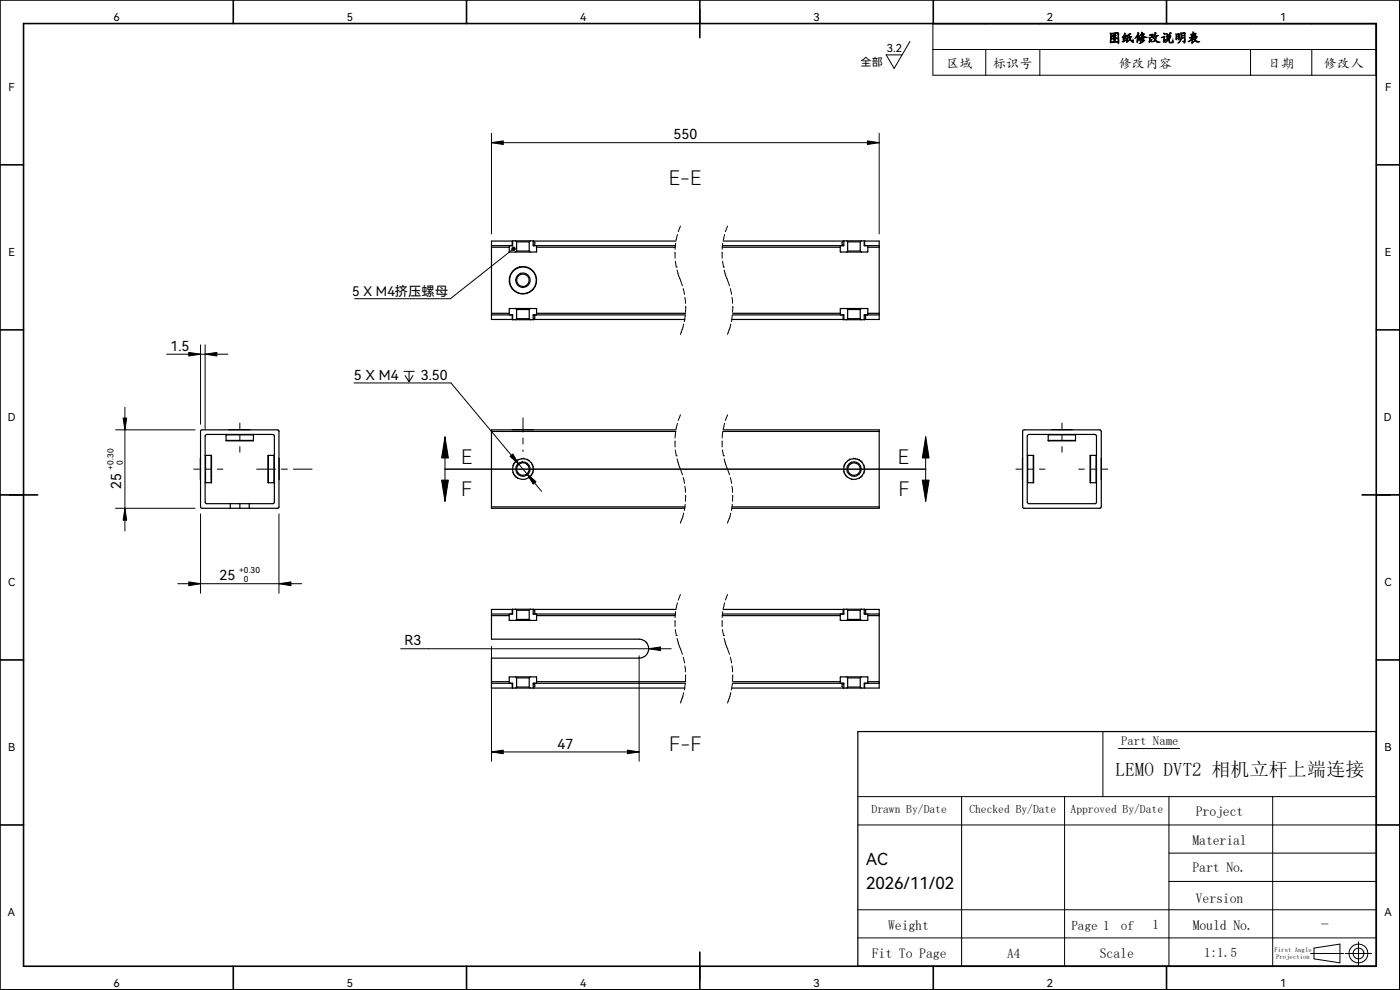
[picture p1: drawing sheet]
<svg xmlns="http://www.w3.org/2000/svg" width="297mm" height="210mm" viewBox="0 0 297 210" stroke-linecap="round" stroke-linejoin="round" font-family="sans-serif">
<g fill="none" stroke="#000" stroke-width=".34">
<path d="M0 0h297v210h-297zM5 5h287v200h-287zM49.5 0v5M99 0v5M148.5 0v8M198 0v5M247.5 0v5M0 35h5M292 35h5M0 70h5M292 70h5M0 105h8"/>
<path d="M289 105h8M0 140h5M292 140h5M0 175h5M292 175h5M49.5 205v5M99 205v5M148.5 202v8M198 205v5M247.5 205v5"/>
</g>
<g fill="none" stroke="#000" stroke-width=".21">
<path d="M193 8.8l-3.3 5.7-1.7-2.9h3.3M197.9 5.1h94v10.9h-94zM197.9 10.5h94M209.1 10.5v5.5M220.6 10.5v5.5M265.3 10.5v5.5M278.3 10.5v5.5M104.3 28.3v21.3M104.3 30.3h82.2M186.5 28.3v21.3M108.9 52.8l-13.4 10.6h-20.3M143.2 53.5v1.3"/>
<path d="M143.3 55.4l.2 1.2M143.3 51.6l-.1 1.3M143.5 56.6h.1M143.6 57.3l1.2 3.3M143.7 49.7l-.3 1.3M144.4 48l-.5 1.1M153.2 53.5v1.3M153.3 55.4l.2 1.2M153.3 51.6l-.1 1.3M153.5 56.6h.1M153.6 57.3l1.2 3.3M153.7 49.7l-.2 1.3"/>
<path d="M154.3 48l-.4 1.1M35.3 75.1h13M42.5 73.2v16.8M43.5 73.2v17.8M85.7 78.8h2.2M85.9 79.7l.9 1.3M86.8 78.8v2.2M87.6 79.7l-.8 1.3M144.9 61.2l.3 1.2M145 68.7l-.6 2.3M145.3 63.1l.1 1.2M145.4 66.9l-.2 1.3"/>
<path d="M145.5 65l-.1 1.3M154.9 61.2l.3 1.2M155 68.7l-.7 2.3M155.3 63.1l.1 1.2M155.4 66.9l-.2 1.3M155.4 65v1.3M24.5 91.2h16.9M26.5 86.4v26.2M41.1 99.5h1.2M43.6 99.5h1.2M46.1 99.5h1.2M50.9 89.7v1.2"/>
<path d="M50.9 92.2v1.3M50.9 94.7v1.2M54.4 99.5h4M59.7 99.5h1.3M62.2 99.5h4M75.1 81.2h20.6l19.2 23M94.4 99.5h102M94.4 92.7v13.6M111 88.6v3.1M111 92.9v1.3M111 95.5v.3M143.2 93.6v1.2"/>
<path d="M143.3 95.5l.2 1.2M143.3 91.7l-.1 1.2M143.5 96.7h.1M143.6 97.3l1.2 3.4M143.7 89.8l-.3 1.2M144.4 88l-.5 1.2M153.2 93.6v1.2M153.2 95.5l.3 1.2M153.3 91.7l-.1 1.2M153.5 96.7h.1M153.6 97.3l1.2 3.4M153.7 89.8l-.3 1.2"/>
<path d="M154.3 88l-.4 1.2M196.4 92.7v13.6M215.5 99.5h1.2M218 99.5h1.2M220.5 99.5h1.2M225.3 89.7v1.2M225.3 92.2v1.3M225.3 94.7v1.2M228.9 99.5h1.1M231.3 99.5h1.3M233.8 99.5h1.2M24.5 107.8h16.9"/>
<path d="M42.5 109v16.9M59.2 109v16.9M144.9 101.3l.3 1.2M145 108.8l-.6 2.2M145.3 103.2l.1 1.2M145.4 107l-.2 1.2M145.5 105.1l-.1 1.2M154.9 101.3l.3 1.2M155 108.8l-.7 2.2M155.3 103.2l.1 1.2M155.4 107l-.2 1.2M155.4 105.1v1.2"/>
<path d="M37.7 123.8h26.3M85 137.6h57.4M104.3 137.1v24.4M135.6 139.1v22.4M137 136.2l.2 .2M143.2 131.7v1.2M143.3 133.6l.2 1.2M143.3 129.8l-.1 1.2M143.5 134.8h.1M143.6 135.4l1.2 3.4M143.7 127.9l-.3 1.2M144.4 126.1l-.5 1.2"/>
<path d="M144.9 139.4l.3 1.2M153.2 131.7v1.2M153.2 133.6l.3 1.2M153.3 129.8l-.1 1.2M153.5 134.8h.1M153.6 135.4l1.2 3.4M153.7 127.9l-.3 1.2M154.3 126.1l-.4 1.2M154.9 139.4l.3 1.2M104.3 159.5h31.3M145 146.9l-.6 2.2M145.3 141.3l.1 1.2"/>
<path d="M145.4 145.1l-.2 1.2M145.5 143.2l-.1 1.2M155 146.9l-.7 2.2M155.3 141.3l.1 1.2M155.4 145.1l-.2 1.2M155.4 143.2v1.2M234 155.2v13.8M237.3 158.8h13M182 169h110M182 175h110M204 169v36M225.8 169v36"/>
<path d="M248 169v36M270 169v36M182 193h110M182 199h110M248 187h44M248 181h44M288.2 199.8v4.9M182 205h110M278 202.3h7M278.8 201.1l5.5-.8v4l-5.5-.9zM285.4 202.3h5.6"/>
<circle cx="288.2" cy="202.3" r="2"/>
<circle cx="288.2" cy="202.3" r="1.15"/>
</g>
<g fill="none" stroke="#000" stroke-width=".25">
<path d="M104.3 51.1h4.5v1h-4.5zM104.3 52.5v14M104.3 52.5h3.7M104.3 52.1v.4M108.1 52.1l-.1 1.3 1.4 .1M108.7 52h.1M109.4 53.5h3.1M109.4 51.1h-.7v1M109.4 51.1l.2 .2M109.4 51.1h3.1M109.6 51.3h2.7M109.6 51.3v2"/>
<path d="M109.6 53.3l-.2 .2M109.6 53.3h2.7M112.3 51.3v2M112.3 53.3l.2 .2M112.5 51.1h.7l.3 .3v.6h-.3v.1M112.5 51.1l-.2 .2M113.8 52.1v1.3l-1.3 .1M113.8 52.5h29.5M143.4 51.1h-30.3v1h30.2M153.2 52.5h25.1M153.4 51.1h25.6v1h-25.7M178.4 52.1l-.1 1.3 1.4 .1"/>
<path d="M179.7 51.1h3M179.7 53.5h3M179.7 51.1h-.8l-.3 .3v.6h.3v.1M179.7 51.1l.1 .2M179.8 51.3v2M179.8 53.3l-.1 .2M179.8 51.3h2.7M179.8 53.3h2.7M182.5 51.3v2M182.5 53.3l.2 .2M182.7 51.1h.7M182.7 51.1l-.2 .2"/>
<path d="M183.3 51.1h3.2v1h-3.2zM183.4 51.1v.9M183.5 52v.1M184 52.1l.1 1.3-1.4 .1M184.1 52.5h2.4M186.5 52.5v14M186.5 52.1v.4M104.3 66.8h4.5v1h-4.5zM104.3 66.5h3.7M104.3 66.5v.3M108.7 66.8v1h.7M108.7 66.9h.1"/>
<path d="M109.4 67.8h3.1M109.4 65.4h-1.4l.1 1.4M109.4 65.4l.2 .3M109.4 65.4h3.1M109.6 65.7h2.7M109.6 67.6l-.2 .2M109.6 65.7v1.9M109.6 67.6h2.7M112.3 67.6l.2 .2M112.3 65.7v1.9M112.5 65.4h1.3v1.4M112.5 65.4l-.2 .3"/>
<path d="M113.2 66.8v.1h.3v.6l-.3 .3h-.7M113.8 66.5h31.7M145.4 66.8h-32.3v1h32.2M155.4 66.8h23.6v1h-23.7M155.4 66.5h22.9M178.9 66.9v.8M178.9 66.8v.1M178.9 67.7l.8 .1M179.7 65.4h3M179.7 67.8h3M179.7 65.4l-1.4 .1 .1 1.3M179.7 65.4l.1 .3"/>
<path d="M179.8 67.6l-.1 .2M179.8 65.7v1.9M179.8 65.7h2.7M179.8 67.6h2.7M182.5 67.6l.2 .2M182.5 65.7v1.9M182.7 65.4l1.4 .1-.1 1.3M182.7 65.4l-.2 .3M183.3 66.8h3.2v1h-3.2zM183.5 66.8l.1 .1v.7l-.2 .2h-.7M184.1 66.5h2.4M186.5 66.5v.3"/>
<path d="M42.5 97.2v4.5M43.6 96.6h1.2M43.6 96.6h-.1M43.6 96.6v5.8M44.8 96.6v5.8M48 93.4h5.8M48 92.2h5.8M48 92.2v1.2M48 92.2h.1M53.1 91.1l-4.5 .1M53.7 92.2h.1M53.8 92.2v1.2"/>
<path d="M56.9 96.6v5.8M56.9 96.6h1.2M58.1 96.6v5.8M58.1 96.6h.1M59.2 97.2v4.5M104.3 91.5h39.1M104.3 91.5v16M108.9 98.6l-.1 .2M109.1 98.3l-.1 .1M109.3 98h-.1M109.6 97.7h-.1M110 97.5h-.1"/>
<path d="M110.7 97.2l-.1 .1M111 97.2h.2M111.8 97.4l.1 .1M112.1 97.6l.2 .1M112.7 98.2l.1 .1M112.9 98.5l.1 .1M113.1 98.9l.1 .1M113.2 91.1l-4.5 .1M113.2 99.3v.1M113.2 99.7v.1M143.4 91.2h-39.1v.3M153.4 91.5h33.1"/>
<path d="M153.4 91.2h33.1v.3M179 98.8v.2M179.2 98.5l-.1 .1M179.4 98.1l-.1 .2M180 97.6l-.1 .1M180.3 97.4l-.1 .1M181 97.2h.1M181.4 97.2l.2 .1M182.2 97.5h.1M182.5 97.7l.2 .1M182.8 98l.1 .1M183.3 98.6v.2"/>
<path d="M183.4 99v.2M183.4 99.4v.2M183.4 99.9v.1M186.5 91.5v16M217 97.2l-.1 4.5M217 91.3l.2-.1h16.2l.2 .3v16.2l-.2 .1h-16.3l-.1-.1zM218 96.6h1.2M218 96.6h-.1M218 96.6v5.8M218.1 92.3l.2-.1h14l.2 .1v14.5h-14.4l-.2-.3v-14zM219.2 96.6v5.8M222.4 92.2v1.2"/>
<path d="M222.4 93.4v.1M222.4 93.4h5.8M222.4 92.2h5.8M222.4 92.2h.1M222.4 93.5h.1M223.1 91.1h4.4M228.1 92.2h.1M228.2 93.4l-5.8 .1M228.2 92.2v1.2M231.4 96.6h1.1M231.4 96.6v5.8M232.5 96.6v5.8"/>
<path d="M232.5 96.6h.1M233.6 97.2v4.5M43.5 102.4h.1M43.6 102.4h1.2M48.9 106.8h2M48.9 107.8h-6.1l-.3-.1 .1-16.4 .2-.1h16.2l.2 .2v16.3l-.2 .1h-6.1M48.9 106.8h-5.1l-.2-.2v-14.2l.3-.2h14.1l.2 .3v14.1l-.3 .2h-5M48.9 106.8v1M48.9 107.8h2M50.9 107.8h2M50.9 106.8h2M50.9 106.8v1"/>
<path d="M52.9 106.8v1M56.9 102.4h1.2M58.2 102.4h-.1M104.3 107.5h41M104.3 107.5v.3h41M108.8 100.2v.1M108.9 100.6l.1 .1M109.2 100.9l.1 .1M109.4 101.2l.2 .1M109.8 101.4l.1 .1M112.5 101.1l-.1 .1M112.8 100.8l-.1 .1"/>
<path d="M113 100.5l-.1 .1M113.1 100.1v.1M155.3 107.5h31.2M179 100v.2M179.1 100.4l.1 .1M179.3 100.8l.1 .1M179.6 101.1l.1 .1M180.6 101.7h.2M182.3 101.5h-.1M182.7 101.2l-.2 .1M182.9 101h-.1M183.3 100.2v.2"/>
<path d="M186.5 107.5v.3h-31.2M217.9 102.4h.1M218 102.4h1.2M231.4 102.4h1.1M232.6 102.4h-.1M104.3 130.6v5h31.3a2.01 2.01 0 0 1 2 2 2.01 2.01 0 0 1-2 2h-31.3v5M104.3 129.3h4.5v1h-4.5zM104.3 130.6h3.7M104.3 130.3v.3M108.1 130.3l-.1 1.3h1.4M108.7 130.1h.1M109.4 131.6h3.1"/>
<path d="M109.4 129.2l-.7 .1v1M109.4 129.2l.2 .3M109.4 129.2h3.1M109.6 129.5h2.7M109.6 129.5v1.9M109.6 131.4l-.2 .2M109.6 131.4h2.7M112.3 129.5v1.9M112.3 131.4l.2 .2M112.5 129.2h.7l.3 .4v.5h-.3v.2M112.5 129.2l-.2 .3M113.8 130.3v1.3h-1.3"/>
<path d="M113.8 130.6h29.5M143.4 129.3h-30.3v1h30.2M153.2 130.6h25.1M153.4 129.3h25.6v1h-25.7M178.4 130.3l-.1 1.3h1.4M178.9 129.4v.7M178.9 130.1v.2M179.7 129.2h3M179.7 131.6h3M179.7 129.2l-.8 .1M179.7 129.2l.1 .3M179.8 129.5v1.9"/>
<path d="M179.8 131.4l-.1 .2M179.8 129.5h2.7M179.8 131.4h2.7M182.5 129.5v1.9M182.5 131.4l.2 .2M182.7 129.2h.7l.2 .3v.6l-.1 .2M182.7 129.2l-.2 .3M183.3 129.3h3.2v1h-3.2zM184 130.3l.1 1.3h-1.4M184.1 130.6h2.4M186.5 130.6v14M186.5 130.3v.3"/>
<path d="M104.3 144.9h4.5v1.1l-.1-1.1M104.3 144.9v1.1h5.1M104.3 144.6h3.7M104.3 144.6v.3M108.7 145.1h.1M109.4 146h3.1M109.4 143.6h-1.4l.1 1.3M109.4 143.6l.2 .2M109.4 143.6h3.1M109.6 143.8h2.7M109.6 143.8v2M109.6 145.8l-.2 .2"/>
<path d="M109.6 145.8h2.7M112.3 143.8v2M112.3 145.8l.2 .2M112.5 143.6h1.3v1.3M112.5 146h32.8M112.5 143.6l-.2 .2M113.2 144.9v.2h.3v.5l-.3 .4M113.8 144.6h31.7M145.4 144.9h-32.3v1.1M155.3 146h24.4M155.4 144.9h23.6v1.1l-.4-.4v-.5h.3v-.2M155.4 144.6h22.9"/>
<path d="M179.7 143.6h3M179.7 146h3M179.7 143.6h-1.4l.1 1.3M179.7 143.6l.1 .2M179.8 143.8v2M179.8 145.8l-.1 .2M179.8 143.8h2.7M179.8 145.8h2.7M182 155.2h110v49.8h-110zM182.5 143.8v2M182.5 145.8l.2 .2M182.7 143.6h1.4l-.1 1.3"/>
<path d="M182.7 143.6l-.2 .2M183.4 145.1v.8M183.5 144.9v.2M184.1 144.6h2.4M186.5 144.9v1.1h-3.8M186.5 144.9h-3.2v1.1M186.5 144.6v.3"/>
<circle cx="110.9" cy="59.4" r="2.9"/>
<circle cx="110.9" cy="59.5" r="1.34"/>
<circle cx="110.9" cy="59.4" r="1.53"/>
<circle cx="111" cy="59.5" r="2.84"/>
<circle cx="110.9" cy="99.5" r="1.34"/>
<circle cx="110.9" cy="99.5" r="1.52"/>
<circle cx="111" cy="99.5" r="2.21"/>
<circle cx="181.2" cy="99.5" r="1.34"/>
<circle cx="181.2" cy="99.5" r="1.53"/>
<circle cx="181.2" cy="99.5" r="2.21"/>
</g>
<g fill="#000" stroke="#000" stroke-width=".21">
<path d="M104.3 30.3l2.5-.4v.7zM184 29.9l2.5 .4-2.5 .3zM40 74.8l2.5 .3-2.5 .4zM43.5 75.1l2.5-.3v.7zM26.1 88.7h.8l-.4 2.5zM94.4 92.7l.7 4.5h-1.4zM108.2 96.8l.6-.5 1.3 2.2zM196.4 92.7l.7 4.5h-1.4zM26.5 107.8l.4 2.6h-.8zM93.7 101.9h1.4l-.7 4.4zM111.8 100.5l1.9 1.7-.6 .5zM195.7 101.9h1.4l-.7 4.4z"/>
<path d="M40 123.4l2.5 .4-2.5 .4zM59.2 123.8l2.5-.4v.8zM137.6 137.6l2.5-.4v.8zM104.3 159.5l2.5-.4v.8zM133.1 159.1l2.5 .4-2.5 .4z"/>
<circle cx="109" cy="52.8" r=".36"/>
</g>
<g font-size="4.2">
<text x="141.9" y="39.3">E-E</text>
<text x="97.8" y="98.4">E</text>
<text x="190.5" y="98.4">E</text>
<text x="97.8" y="105.2">F</text>
<text x="190.6" y="105.2">F</text>
<text x="142" y="159.4">F-F</text>
</g>
<text font-size="4" x="236.7" y="164.7">LEMO DVT2 相机立杆上端连接</text>
<g font-size="3.5">
<text x="183.7" y="183.6">AC</text>
<text x="183.7" y="188.6">2026/11/02</text>
</g>
<text font-size="3.4" x="280.2" y="197.4">-</text>
<g font-size="2.9">
<text x="142.9" y="29.5">550</text>
<text x="36.2" y="74.4">1.5</text>
<text x="75.1" y="80.5">5 X M4</text>
<text x="89.3" y="80.5">3.50</text>
<text x="25.7" y="103.8" transform="rotate(-90 25.7 103.8)">25</text>
<text x="46.6" y="123.1">25</text>
<text x="85.8" y="136.9">R3</text>
<text x="118.3" y="158.8">47</text>
<text x="253.7" y="173.1">Project</text>
<text x="253" y="179.3">Material</text>
<text x="253" y="185.1">Part No.</text>
<text x="253.7" y="191.5">Version</text>
<text x="188.4" y="197.3">Weight</text>
<text x="253" y="197.3">Mould No.</text>
<text x="185" y="203.2">Fit To Page</text>
<text x="233.3" y="203.2">Scale</text>
</g>
<g font-size="2.8">
<text x="235" y="9">图纸修改说明表</text>
<text x="200.7" y="14.4">区域</text>
<text x="210.6" y="14.4">标识号</text>
<text x="237.3" y="14.4">修改内容</text>
<text x="269" y="14.4">日期</text>
<text x="280.9" y="14.4">修改人</text>
<text x="74.7" y="62.7">5 X M4挤压螺母</text>
<text x="227.3" y="197.4">Page 1</text>
<text x="237.8" y="197.4">of</text>
<text x="244.5" y="197">1</text>
<text x="213.7" y="203.2">A4</text>
<text x="255.4" y="203">1:1.5</text>
</g>
<text font-size="2.7" x="237.8" y="158.1">Part Name</text>
<g font-size="2.5">
<text x="184.9" y="172.5">Drawn By/Date</text>
<text x="205.7" y="172.5">Checked By/Date</text>
<text x="227.1" y="172.5">Approved By/Date</text>
</g>
<g font-size="2.3">
<text x="24" y="4.4">6</text>
<text x="73.6" y="4.4">5</text>
<text x="123.1" y="4.4">4</text>
<text x="172.6" y="4.4">3</text>
<text x="222.1" y="4.4">2</text>
<text x="271.6" y="4.4">1</text>
<text x="188.1" y="11.1">3.2</text>
<text x="182.6" y="14">全部</text>
<text x="1.8" y="19.3">F</text>
<text x="293.8" y="19.3">F</text>
<text x="1.8" y="54.4">E</text>
<text x="293.8" y="54.4">E</text>
<text x="1.7" y="89.4">D</text>
<text x="293.6" y="89.4">D</text>
<text x="1.7" y="124.3">C</text>
<text x="293.7" y="124.3">C</text>
<text x="1.7" y="159.3">B</text>
<text x="293.7" y="159.3">B</text>
<text x="1.7" y="194.4">A</text>
<text x="293.7" y="194.4">A</text>
<text x="24" y="209.3">6</text>
<text x="73.6" y="209.3">5</text>
<text x="123.1" y="209.3">4</text>
<text x="172.6" y="209.3">3</text>
<text x="222.1" y="209.3">2</text>
<text x="271.6" y="209.3">1</text>
</g>
<g font-size="1.7">
<text x="24.1" y="99.7" transform="rotate(-90 24.1 99.7)">+0.30</text>
<text x="26" y="98.6" transform="rotate(-90 26 98.6)">0</text>
<text x="50.7" y="121.5">+0.30</text>
<text x="51.7" y="123.4">0</text>
</g>
<g font-size="1.4">
<text x="270.4" y="202">First Angle</text>
<text x="270.7" y="203.4">Projection</text>
</g>
</svg>
